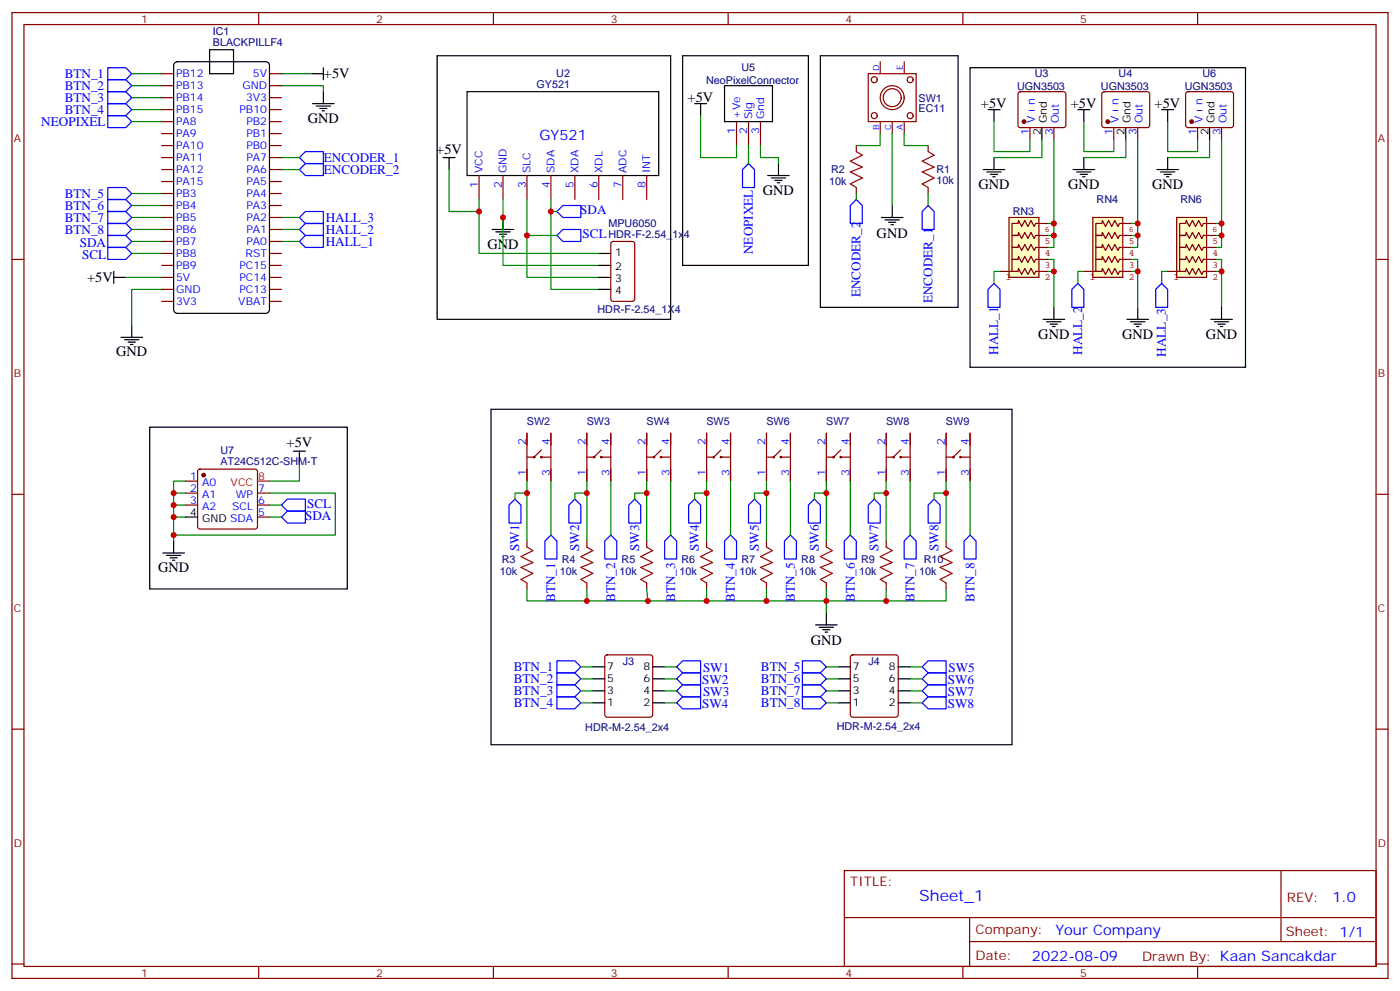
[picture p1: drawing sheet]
<svg xmlns="http://www.w3.org/2000/svg" width="412mm" height="292mm" viewBox="0 0 412 292" stroke-linecap="round" stroke-linejoin="round" font-family="sans-serif">
<g fill="none" stroke="#870000" stroke-width=".35">
<path d="M3.5 3.7h405.4v284.3h-405.4zM7.1 7.2h398.2v277.3h-398.2zM76.2 3.7v3.5M145.3 3.7v3.5M214.5 3.7v3.5M259.3 18.2v3.5M266.3 18.2v3.5M283.6 3.7v3.5M352.8 3.7v3.5M217 35.8v7.1M220.5 35.8v7.1M224 35.8v7.1"/>
<path d="M255.8 21.7h14.1v14.1h-14.1zM259.3 35.8v3.5M262.8 35.8v3.5M266.3 35.8v3.5M300.1 27.2l.5-.2h12.7l.5 .2 .2 .5-.1 9.4-.6 .5-13-.1-.4-.6v-9.2zM303.4 37.6v3.5M310.4 37.6v3.5M324.8 27.2l.5-.2h12.7l.5 .2 .2 .5-.1 9.4-.6 .5-13-.1-.4-.6v-9.2zM328.1 37.6v3.5M335.1 37.6v3.5M252.2 42.9v1.7M252.2 55.2v1.8"/>
<path d="M273.4 42.9v1.7M273.4 55.2v1.8M3.5 76.4h3.6M405.3 76.4h3.6M155.2 127.5v14.1M155.2 134.6h1.8M159.5 132.5l-2.2 2.1M159.8 134.6h2.5M162.3 127.5v14.1M172.9 134.6h1.7M172.9 127.5v14.1M177.1 132.5l-2.1 2.1"/>
<path d="M177.4 134.6h2.5M179.9 127.5v14.1M190.5 134.6h1.8M190.5 127.5v14.1M194.7 132.5l-2.1 2.1M195.1 134.6h2.5M197.6 127.5v14.1M208.1 134.6h1.8M208.1 127.5v14.1M212.4 132.5l-2.1 2.1M212.7 134.6h2.5M215.2 127.5v14.1"/>
<path d="M225.8 134.6h1.7M225.8 127.5v14.1M230 132.5l-2.1 2.1M230.4 134.6h2.4M232.8 127.5v14.1M243.4 134.6h1.8M243.4 127.5v14.1M247.6 132.5l-2.1 2.1M248 134.6h2.5M250.5 127.5v14.1M261.1 134.6h1.7M261.1 127.5v14.1"/>
<path d="M265.3 132.5l-2.1 2.1M265.6 134.6h2.5M268.1 127.5v14.1M278.7 134.6h1.8M278.7 127.5v14.1M282.9 132.5l-2.1 2.1M283.3 134.6h2.5M285.8 127.5v14.1M3.5 145.5h3.6M155.2 159.3v1.7M172.9 159.3v1.7M190.5 159.3v1.7"/>
<path d="M208.1 159.3v1.7M225.8 159.3v1.7M243.4 159.3v1.7M261.1 159.3v1.7M278.7 159.3v1.7M405.3 145.5h3.6M155.2 171.6v1.8M172.9 171.6v1.8M190.5 171.6v1.8M208.1 171.6v1.8M225.8 171.6v1.8M243.4 171.6v1.8"/>
<path d="M261.1 171.6v1.8M278.7 171.6v1.8M3.5 214.7h3.6M405.3 214.7h3.6M248.7 256.3h156.6v28.2h-156.6zM377.3 256.3v20.9M248.7 270.1h156.5M285.6 277.2h119.6M285.6 270.1v14.2M3.5 283.8h3.6M76.2 284.5v3.5M145.3 284.5v3.5"/>
<path d="M214.5 284.5v3.5M283.6 284.5v3.5M352.8 284.5v3.5M405.3 283.8h3.6"/>
<circle cx="257.5" cy="34" r=".88"/>
<circle cx="257.5" cy="23.5" r=".88"/>
<circle cx="262.8" cy="28.8" r="3.5"/>
<circle cx="262.8" cy="28.8" r="2.65"/>
<circle cx="268.1" cy="34" r=".88"/>
<circle cx="268.1" cy="23.5" r=".88"/>
<circle cx="157.3" cy="134.6" r=".22"/>
<circle cx="159.5" cy="134.6" r=".22"/>
<circle cx="175" cy="134.6" r=".22"/>
<circle cx="177.1" cy="134.6" r=".22"/>
<circle cx="192.6" cy="134.6" r=".22"/>
<circle cx="194.7" cy="134.6" r=".22"/>
<circle cx="210.3" cy="134.6" r=".22"/>
<circle cx="212.4" cy="134.6" r=".22"/>
<circle cx="227.9" cy="134.6" r=".22"/>
<circle cx="230" cy="134.6" r=".22"/>
<circle cx="245.5" cy="134.6" r=".22"/>
<circle cx="247.7" cy="134.6" r=".22"/>
<circle cx="263.2" cy="134.6" r=".22"/>
<circle cx="265.3" cy="134.6" r=".22"/>
<circle cx="280.8" cy="134.6" r=".22"/>
<circle cx="282.9" cy="134.6" r=".22"/>
</g>
<g fill="none" stroke="#000" stroke-width=".35">
<path d="M95.2 19.9v3.6M201.1 16.4h37v61.7h-37zM241.7 16.4h40.5v74.1h-40.5zM285.8 19.9h81.1v88.2h-81.1zM91.7 21.7h3.5M92.1 30.5h6.3M93.1 31.2h4.3M94.2 31.9h2.1M94.9 32.6h.7M95.2 27v3.5M204.6 30.5h3.5M206.4 30.5v3.5"/>
<path d="M213.4 25.2h14.1v10.6h-14.1zM291 32.3h3.6M292.8 32.3v3.5M306.9 37.6v3.5M317.5 32.3h3.5M319.3 32.3v3.5M331.6 37.6v3.5M130.5 46.4h3.6M132.3 46.4v3.5M226.1 51.7h6.4M227.2 52.4h4.2M228.2 53.1h2.2"/>
<path d="M229 53.8h.7M229.3 48.2v3.5M289.6 49.9h6.4M290.7 50.6h4.2M291.7 51.3h2.2M292.5 52h.7M292.8 46.4v3.5M316.1 49.9h6.3M317.1 50.6h4.3M318.2 51.3h2.1M318.9 52h.7M319.3 46.4v3.5"/>
<path d="M33.5 79.9v3.5M145 67.6h6.3M146 68.3h4.3M147.1 69h2.1M147.8 69.7h.7M148.2 64v3.6M259.6 64h6.4M260.7 64.7h4.2M261.8 65.4h2.1M262.5 66.1h.7M262.8 60.5v3.5M33.5 81.7h3.5"/>
<path d="M35.6 99.3h6.4M38.8 95.8v3.5M36.7 100h4.2M37.7 100.7h2.2M38.5 101.4h.7M144.6 120.5h153.5v98.8h-153.5z"/>
</g>
<g fill="none" stroke="#008700" stroke-width=".35">
<path d="M38.8 21.7h8.8M38.8 35.8h8.8M38.8 25.2h8.8M38.8 28.8h8.8M38.8 32.3h8.8M82.9 25.2h12.3v1.8M82.9 21.7h8.8M206.4 34v12.4h10.6v-3.5M259.3 39.3v3.6h-7.1M262.8 39.3v21.2M266.3 39.3v3.6h7.1M292.8 35.8v8.8h10.6v-3.5"/>
<path d="M319.3 35.8v8.8h8.8v-3.5M38.8 57h8.8M82.9 46.4h5.3M82.9 49.9h5.3M220.5 42.9v5.3M224 42.9v3.5h5.3v1.8M252.2 57v1.7M273.4 57v3.5M306.9 41.1v5.3h-14.1M331.6 41.1v5.3h-12.3M38.8 71.1h8.8M38.8 74.6h8.8"/>
<path d="M38.8 67.6h8.8M38.8 60.5h8.8M38.8 64h8.8M82.9 71.1h5.3M82.9 67.6h5.3M37 81.7h10.6M47.6 85.2h-8.8v10.6M155.2 141.6v17.7M172.9 141.6v17.7M190.5 141.6v17.7M208.1 141.6v17.7M225.8 141.6v17.7"/>
<path d="M278.7 141.6v17.7M155.2 173.4v3.5h123.5v-3.5M172.9 173.4v3.5M190.5 173.4l.4 3.5M208.1 173.4v3.5M225.8 173.4v3.5M243.4 173.4v3.5M261.1 173.4v3.5"/>
</g>
<g fill="none" stroke="#00f" stroke-width=".35">
<path d="M31.7 19.9h5.3l1.8 1.8-1.8 1.8h-5.3zM31.7 34h5.3l1.8 1.8-1.8 1.8h-5.3zM31.7 23.5h5.3l1.8 1.7-1.8 1.8h-5.3zM31.7 27h5.3l1.8 1.8-1.8 1.7h-5.3zM31.7 30.5h5.3l1.8 1.8-1.8 1.7h-5.3zM31.7 55.2h5.3l1.8 1.8-1.8 1.7h-5.3zM31.7 58.7h5.3l1.8 1.8-1.8 1.8h-5.3zM88.2 49.9l1.8-1.7h5.2v3.5h-5.2zM88.2 46.4l1.8-1.8h5.2v3.6h-5.2zM220.5 48.2l1.7 1.7v5.3h-3.5v-5.3zM252.2 58.7l1.8 1.8v5.3h-3.5v-5.3zM31.7 69.3h5.3l1.8 1.8-1.8 1.7h-5.3z"/>
<path d="M31.7 72.8h5.3l1.8 1.8-1.8 1.8h-5.3zM31.7 62.3h5.3l1.8 1.7-1.8 1.8h-5.3zM31.7 65.8h5.3l1.8 1.8-1.8 1.7h-5.3zM88.2 67.6l1.8-1.8h5.2v3.5h-5.2zM90 69.3h5.2v3.5h-5.2l-1.8-1.7zM164 62.3l1.8-1.8h5.3v3.5h-5.3zM164 69.3l1.8-1.7h5.3v3.5h-5.3zM271.6 62.3l1.8-1.8 1.8 1.8v5.3h-3.6zM292.8 83.4l1.8 1.8v5.3h-3.6v-5.3zM317.5 83.4l1.8 1.8v5.3h-3.6v-5.3z"/>
</g>
<g fill="#870000" stroke="#870000" stroke-width=".35">
<circle cx="301.6" cy="35.8" r=".53"/>
<circle cx="326.3" cy="35.8" r=".53"/>
</g>
<path d="M252.2 44.6l1.8 1.1-3.5 1.7 3.5 1.8-3.5 1.4 3.5 1.8-3.5 1.8 1.7 1M273.4 44.6l1.8 1.1-3.6 1.7 3.6 1.8-3.6 1.4 3.6 1.8-3.6 1.8 1.8 1M155.2 161l1.8 1.1-3.5 1.8 3.5 1.7-3.5 1.4 3.5 1.8-3.5 1.8 1.7 1M172.9 161l1.7 1.1-3.5 1.8 3.5 1.7-3.5 1.4 3.5 1.8-3.5 1.8 1.8 1M190.5 161l1.8 1.1-3.6 1.8 3.6 1.7-3.6 1.4 3.6 1.8-3.6 1.8 1.8 1M208.1 161l1.8 1.1-3.5 1.8 3.5 1.7-3.5 1.4 3.5 1.8-3.5 1.8 1.7 1M225.8 161l1.7 1.1-3.5 1.8 3.5 1.7-3.5 1.4 3.5 1.8-3.5 1.8 1.8 1M243.4 161l1.8 1.1-3.5 1.8 3.5 1.7-3.5 1.4 3.5 1.8-3.5 1.8 1.7 1M261.1 161l1.7 1.1-3.5 1.8 3.5 1.7-3.5 1.4 3.5 1.8-3.5 1.8 1.8 1M278.7 161l1.8 1.1-3.6 1.8 3.6 1.7-3.6 1.4 3.6 1.8-3.6 1.8 1.8 1" fill="none" stroke="#a10000" stroke-width=".35"/>
<g fill="#850000" stroke="#850000" stroke-width=".35">
<circle cx="298.5" cy="79.9" r=".35"/>
<circle cx="298.5" cy="76.4" r=".35"/>
<circle cx="298.5" cy="72.8" r=".35"/>
</g>
<path d="M297.2 64h8.8v17.7h-8.8z" fill="#ffffc2" stroke="#850000" stroke-width=".35"/>
<path d="M294.6 79.9h3.5M299.9 76.4h-1.8v3.5h1.8l.1-.9 1 1.8 .9-1.8 .9 1.8 .9-1.8 .9 1.8 .5-.9h3.6M299.9 76.4l.1-.9 1 1.8 .9-1.8 .9 1.8 .9-1.8 .9 1.8 .5-.9h3.6M299.9 72.8l.1-.8 1 1.7 .9-1.7 .9 1.7 .9-1.7 .9 1.7 .5-.9h3.6M299.9 69.3l.1-.9 1 1.8 .9-1.8 .9 1.8 .9-1.8 .9 1.8 .5-.9h3.6M299.9 72.8h-1.8v3.6h1.8M299.9 69.3h-1.8v3.5h1.8M308.7 65.8h-3.6l-.5 .9-.9-1.8-.9 1.8-.9-1.8-.9 1.8-1-1.8-.1 .9h-1.8v3.5h1.8" fill="none" stroke="#850000" stroke-width=".35"/>
<g fill="#850000" stroke="#850000" stroke-width=".35">
<circle cx="323.1" cy="79.9" r=".35"/>
<circle cx="323.1" cy="76.4" r=".35"/>
<circle cx="323.1" cy="72.8" r=".35"/>
</g>
<path d="M321.9 64h8.8v17.7h-8.8z" fill="#ffffc2" stroke="#850000" stroke-width=".35"/>
<path d="M319.3 79.9h3.5M324.6 76.4h-1.8v3.5h1.8l.1-.9 .9 1.8 1-1.8 .9 1.8 .9-1.8 .9 1.8 .5-.9h3.6M324.6 76.4l.1-.9 .9 1.8 1-1.8 .9 1.8 .9-1.8 .9 1.8 .5-.9h3.6M324.6 72.8l.1-.8 .9 1.7 1-1.7 .9 1.7 .9-1.7 .9 1.7 .5-.9h3.6M324.6 69.3l.1-.9 .9 1.8 1-1.8 .9 1.8 .9-1.8 .9 1.8 .5-.9h3.6M324.6 72.8h-1.8v3.6h1.8M324.6 69.3h-1.8v3.5h1.8M333.4 65.8h-3.6l-.5 .9-.9-1.8-.9 1.8-.9-1.8-1 1.8-.9-1.8-.1 .9h-1.8v3.5h1.8" fill="none" stroke="#850000" stroke-width=".35"/>
<g fill="none" stroke="#008700" stroke-width=".35">
<path d="M310.4 41.1v24.7M335.1 41.1v24.7M359.8 41.1v24.7M82.9 64h5.3M294.6 79.9h-1.8v3.5M308.7 65.8h1.7v7h-1.7M308.7 76.4h1.7v3.5h-1.7M308.7 69.3h1.7M310.4 79.9v10.6M319.3 79.9h-1.8v3.5M333.4 65.8h1.7v7h-1.7M333.4 76.4h1.7v3.5h-1.7"/>
<path d="M333.4 69.3h1.7M335.1 79.9v10.6M344 79.9h-1.8v3.5M358.1 76.4h1.7v3.5h-1.7M358.1 65.8h1.7v7h-1.7M358.1 69.3h1.7M359.8 79.9v10.6"/>
</g>
<g fill="none" stroke="#000" stroke-width=".35">
<path d="M307.3 94h6.3M308.3 94.7h4.3M309.4 95.4h2.1M310.1 96.1h.7M310.4 90.5v3.5M332 94h6.3M333 94.7h4.3M334.1 95.4h2.1M334.8 96.1h.7M335.1 90.5v3.5M356.7 94h6.3M357.7 94.7h4.2"/>
<path d="M358.8 95.4h2.1M359.5 96.1h.7M359.8 90.5v3.5"/>
</g>
<path d="M88.2 64l1.8-1.7h5.2v3.5h-5.2z" fill="none" stroke="#00f" stroke-width=".35"/>
<g fill="#850000" stroke="#850000" stroke-width=".35">
<circle cx="347.8" cy="79.9" r=".35"/>
<circle cx="347.8" cy="76.4" r=".35"/>
<circle cx="347.8" cy="72.8" r=".35"/>
</g>
<path d="M346.6 64h8.8v17.7h-8.8z" fill="#ffffc2" stroke="#850000" stroke-width=".35"/>
<path d="M344 79.9h3.5M349.2 76.4h-1.7v3.5h1.7l.2-.9 .9 1.8 1-1.8 .9 1.8 .9-1.8 .9 1.8 .5-.9h3.6M349.2 76.4l.2-.9 .9 1.8 1-1.8 .9 1.8 .9-1.8 .9 1.8 .5-.9h3.6M349.2 72.8l.2-.8 .9 1.7 1-1.7 .9 1.7 .9-1.7 .9 1.7 .5-.9h3.6M349.2 69.3l.2-.9 .9 1.8 1-1.8 .9 1.8 .9-1.8 .9 1.8 .5-.9h3.6M349.2 72.8h-1.7v3.6h1.7M349.2 69.3h-1.7v3.5h1.7M358.1 65.8h-3.6l-.5 .9-.9-1.8-.9 1.8-.9-1.8-1 1.8-.9-1.8-.2 .9h-1.7v3.5h1.7" fill="none" stroke="#850000" stroke-width=".35"/>
<g fill="none" stroke="#00f" stroke-width=".35">
<path d="M342.2 83.4l1.8 1.8v5.3h-3.6v-5.3zM82.9 148.7l1.8-1.8h5.3v3.6h-5.3zM82.9 152.2l1.8-1.7h5.3v3.5h-5.3zM151.7 146.9l1.8 1.8v5.3h-3.6v-5.3zM162.3 157.5l1.7 1.8v5.3h-3.5v-5.3zM169.3 146.9l1.8 1.8v5.3h-3.5v-5.3zM179.9 157.5l1.8 1.8v5.3h-3.5v-5.3zM187 146.9l1.7 1.8v5.3h-3.5v-5.3zM197.6 157.5l1.7 1.8v5.3h-3.5v-5.3zM204.6 146.9l1.8 1.8v5.3h-3.6v-5.3zM215.2 157.5l1.8 1.8v5.3h-3.6v-5.3zM222.2 146.9l1.8 1.8v5.3h-3.5v-5.3z"/>
<path d="M232.8 157.5l1.8 1.8v5.3h-3.5v-5.3zM239.9 146.9l1.8 1.8v5.3h-3.6v-5.3zM250.5 157.5l1.7 1.8v5.3h-3.5v-5.3zM255.8 148.7l1.7-1.8 1.8 1.8v5.3h-3.5zM268.1 157.5l1.8 1.8v5.3h-3.6v-5.3zM275.2 146.9l1.7 1.8v5.3h-3.5v-5.3zM285.8 157.5l1.7 1.8v5.3h-3.5v-5.3zM164 194.6h5.3l1.8 1.7-1.8 1.8h-5.3zM164 198.1h5.3l1.8 1.7-1.8 1.8h-5.3zM201.1 194.6h5.3v3.5h-5.3l-1.8-1.8zM201.1 198.1h5.3v3.5h-5.3l-1.8-1.8zM236.4 194.6h5.3l1.7 1.7-1.7 1.8h-5.3z"/>
<path d="M236.4 198.1h5.3l1.7 1.7-1.7 1.8h-5.3zM271.6 196.3l1.8-1.7h5.3v3.5h-5.3zM273.4 198.1h5.3v3.5h-5.3l-1.8-1.8zM164 201.6h5.3l1.8 1.8-1.8 1.7h-5.3zM164 205.1h5.3l1.8 1.8-1.8 1.8h-5.3zM199.3 206.9l1.8-1.8h5.3v3.6h-5.3zM201.1 201.6h5.3v3.5h-5.3l-1.8-1.7zM236.4 201.6h5.3l1.7 1.8-1.7 1.7h-5.3zM236.4 205.1h5.3l1.7 1.8-1.7 1.8h-5.3zM271.6 203.4l1.8-1.8h5.3v3.5h-5.3zM271.6 206.9l1.8-1.8h5.3v3.6h-5.3z"/>
</g>
<g fill="none" stroke="#008700" stroke-width=".35">
<path d="M344 35.8v8.8h8.8v-3.5M132.3 49.9v12.4h8.8v-3.6M148.2 58.7v19.4h28.2M155.2 58.7v23h21.2M162.3 58.7v26.5h14.1M356.3 41.1v5.3h-12.3M141.1 62.3v12.3h35.3M155.2 69.3h8.8M162.3 62.3h1.7M88.2 136.3v5.3h-8.8M51.2 148.7h3.5M51.2 145.2h3.5"/>
<path d="M54.7 152.2h-3.5v7.1M54.7 141.6h-3.5v10.6M79.4 145.2h19.4v12.3h-47.6M79.4 152.2h3.5M79.4 148.7h3.5M155.2 145.2h-3.5v1.7M162.3 141.6v15.9M172.9 145.2h-3.6v1.7M179.9 141.6v15.9M190.5 145.2h-3.5v1.7M197.6 141.6v15.9M208.1 145.2h-3.5v1.7"/>
<path d="M215.2 141.6v15.9M225.8 145.2h-3.6v1.7M232.8 141.6v15.9M243.4 145.2h-3.5v1.7M243.4 141.6v17.7M250.5 141.6v15.9M261.1 145.2h-3.6v1.7M261.1 141.6v17.7M268.1 141.6v15.9M278.7 145.2h-3.5v1.7M285.8 141.6v15.9M243.4 176.9v3.5"/>
<path d="M171.1 199.8h3.5M171.1 196.3h3.5M195.8 199.8h3.5M195.8 196.3h3.5M243.4 199.8h3.5M243.4 196.3h3.5M268.1 199.8h3.5M268.1 196.3h3.5M171.1 206.9h3.5M171.1 203.4h3.5M195.8 206.9h3.5M195.8 203.4h3.5"/>
<path d="M243.4 206.9h3.5M243.4 203.4h3.5M268.1 206.9h3.5M268.1 203.4h3.5"/>
</g>
<g fill="none" stroke="#000" stroke-width=".35">
<path d="M51.4 18.6l.8-.4h26.1l.6 .2 .4 .5 .1 72.3-.3 .6-.5 .4-26.4 .1-.6-.3-.4-.5v-72.3zM61.7 14.6h7.1v7.1h-7.1zM128.8 16.4h68.8v77.6h-68.8zM137.6 27h56.4v24.7h-56.4zM342.2 32.3h3.5M344 32.3v3.5M356.3 37.6v3.5M340.8 49.9h6.3M341.8 50.6h4.3M342.9 51.3h2.1M343.6 52h.7M344 46.4v3.5"/>
<path d="M176.4 74.6h3.5M176.4 78.1h3.5M176.4 81.7h3.5M176.4 85.2h3.5M44.1 125.8h58.2v47.6h-58.2zM86.4 132.8h3.6M88.2 132.8v3.5M51.2 159.3v3.5M54.7 152.2h3.5M48 162.8h6.3M49 163.5h4.3M50.1 164.2h2.1"/>
<path d="M50.8 164.9h.7M174.6 199.8h3.6M174.6 196.3h3.6M192.3 199.8h3.5M192.3 196.3h3.5M240.2 184h6.4M241.3 184.7h4.2M242.4 185.4h2.1M243.1 186.1h.7M243.4 180.4v3.6M246.9 199.8h3.6M246.9 196.3h3.6"/>
<path d="M264.6 199.8h3.5M264.6 196.3h3.5M174.6 206.9h3.6M174.6 203.4h3.6M192.3 206.9h3.5M192.3 203.4h3.5M246.9 206.9h3.6M246.9 203.4h3.6M264.6 206.9h3.5M264.6 203.4h3.5"/>
</g>
<g fill="none" stroke="#870000" stroke-width=".35">
<path d="M47.6 39.3h3.6M47.6 35.8h3.6M47.6 32.3h3.6M47.6 28.8h3.6M47.6 25.2h3.6M47.6 21.7h3.6M79.4 39.3h3.5M79.4 35.8h3.5M79.4 32.3h3.5M79.4 28.8h3.5M79.4 25.2h3.5M79.4 21.7h3.5"/>
<path d="M349.5 27.2l.5-.2h12.7l.5 .2 .2 .5-.1 9.4-.6 .5-13-.1-.5-.6v-9.2zM352.8 37.6v3.5M359.8 37.6v3.5M47.6 57h3.6M47.6 53.4h3.6M47.6 49.9h3.6M47.6 46.4h3.6M47.6 42.9h3.6M79.4 57h3.5M79.4 53.4h3.5M79.4 49.9h3.5M79.4 46.4h3.5"/>
<path d="M79.4 42.9h3.5M141.1 51.7v7M148.2 51.7v7M155.2 51.7v7M162.3 51.7v7M169.3 51.7v7M176.4 51.7v7M183.4 51.7v7M190.5 51.7v7M47.6 78.1h3.6M47.6 71.1h3.6M47.6 67.6h3.6"/>
<path d="M47.6 64h3.6M47.6 60.5h3.6M47.6 74.6h3.6M79.4 78.1h3.5M79.4 71.1h3.5M79.4 67.6h3.5M79.4 64h3.5M79.4 60.5h3.5M79.4 74.6h3.5M180.2 71.3l.4-.2h5.7l.6 .4 .1 16.5-.5 .7h-5.9l-.6-.4-.1-16.5zM47.6 88.7h3.6M47.6 85.2h3.6"/>
<path d="M47.6 81.7h3.6M79.4 88.7h3.5M79.4 85.2h3.5M79.4 81.7h3.5M58.4 138.3l.5-.2h16.2l.5 .2 .2 .5v16.2l-.2 .5-.5 .3h-16.2l-.5-.3-.2-.5v-16.2zM54.7 141.6h3.5M54.7 145.2h3.5M54.7 148.7h3.5M75.8 145.2h3.6M75.8 148.7h3.6M75.8 152.2h3.6M178.4 193l.5-.2h12.7l.5 .2 .2 .5v16.9l-.3 .5-.4 .2h-12.7l-.5-.2-.2-.5v-16.9z"/>
<path d="M250.7 193l.5-.2h12.7l.5 .2 .2 .5v16.9l-.3 .5-.4 .2h-12.7l-.5-.2-.2-.5v-16.9z"/>
</g>
<g fill="#870000" stroke="#870000" stroke-width=".35">
<circle cx="351" cy="35.8" r=".53"/>
<circle cx="60" cy="139.9" r=".53"/>
</g>
<path d="M75.8 141.6h3.6" fill="none" stroke="#f00" stroke-width=".35"/>
<g fill="#c00">
<circle cx="310.4" cy="69.3" r=".88"/>
<circle cx="310.4" cy="79.9" r=".88"/>
<circle cx="310.4" cy="65.8" r=".88"/>
<circle cx="335.1" cy="69.3" r=".88"/>
<circle cx="335.1" cy="79.9" r=".88"/>
<circle cx="335.1" cy="65.8" r=".88"/>
<circle cx="359.8" cy="65.8" r=".88"/>
<circle cx="359.8" cy="79.9" r=".88"/>
<circle cx="359.8" cy="69.3" r=".88"/>
<circle cx="51.2" cy="152.2" r=".88"/>
<circle cx="51.2" cy="145.2" r=".88"/>
<circle cx="51.2" cy="148.7" r=".88"/>
<circle cx="51.2" cy="157.5" r=".88"/>
<circle cx="141.1" cy="62.3" r=".88"/>
<circle cx="148.2" cy="64" r=".88"/>
<circle cx="172.9" cy="176.9" r=".88"/>
<circle cx="190.9" cy="176.9" r=".88"/>
<circle cx="208.1" cy="176.9" r=".88"/>
<circle cx="225.8" cy="176.9" r=".88"/>
<circle cx="243.4" cy="176.9" r=".88"/>
<circle cx="261.1" cy="176.9" r=".88"/>
<circle cx="155.2" cy="69.3" r=".88"/>
<circle cx="162.3" cy="62.3" r=".88"/>
<circle cx="155.2" cy="145.2" r=".88"/>
<circle cx="172.9" cy="145.2" r=".88"/>
<circle cx="190.5" cy="145.2" r=".88"/>
<circle cx="208.1" cy="145.2" r=".88"/>
<circle cx="225.8" cy="145.2" r=".88"/>
<circle cx="243.4" cy="145.2" r=".88"/>
<circle cx="261.1" cy="145.2" r=".88"/>
<circle cx="278.7" cy="145.2" r=".88"/>
</g>
<text font-size="4.6" fill="#00f" x="270.8" y="265.3">Sheet_1</text>
<g font-size="4.2">
<text x="95.4" y="23.1">+5V</text>
<text x="202.5" y="30.2">+5V</text>
<text x="289" y="31.9">+5V</text>
<text x="315.4" y="31.9">+5V</text>
<text x="340.1" y="31.9">+5V</text>
<text x="90.7" y="36.2">GND</text>
<text x="128.5" y="45.3">+5V</text>
<text x="224.7" y="57.3">GND</text>
<text x="288.2" y="55.6">GND</text>
<text x="314.7" y="55.6">GND</text>
<text x="339.4" y="55.6">GND</text>
<text x="258.2" y="70">GND</text>
<text x="143.6" y="73.2">GND</text>
<text x="25.7" y="83.1">+5V</text>
<text x="305.9" y="99.7">GND</text>
<text x="330.6" y="99.7">GND</text>
<text x="355.2" y="99.7">GND</text>
<text x="34.2" y="105">GND</text>
<text x="84.4" y="131.7">+5V</text>
<text x="46.6" y="168.5">GND</text>
<text x="238.8" y="190">GND</text>
</g>
<g font-size="4.2" fill="#00f">
<text x="158.9" y="41.1">GY521</text>
<text x="392.5" y="265.6">1.0</text>
<text x="310.9" y="275.1">Your Company</text>
<text x="304" y="282.9">2022-08-09</text>
</g>
<g font-size="3.9" fill="#00f">
<text x="19.1" y="23">BTN_1</text>
<text x="19.1" y="26.5">BTN_2</text>
<text x="19.1" y="33.6">BTN_4</text>
<text x="19.1" y="30.1">BTN_3</text>
<text x="12.2" y="37">NEOPIXEL</text>
<text x="95.4" y="47.6">ENCODER_1</text>
<text x="95.4" y="51.2">ENCODER_2</text>
<text x="19.1" y="58.3">BTN_5</text>
<text x="19.1" y="65.3">BTN_7</text>
<text x="19.1" y="61.8">BTN_6</text>
<text x="96" y="65.3">HALL_3</text>
<text x="170.9" y="63">SDA</text>
<text x="19.1" y="68.9">BTN_8</text>
<text x="96" y="68.9">HALL_2</text>
<text x="171.6" y="70.1">SCL</text>
<text x="23.5" y="72.8">SDA</text>
<text x="24.2" y="76.4">SCL</text>
<text x="96" y="72.4">HALL_1</text>
<text x="221.7" y="74.8" transform="rotate(-90 221.7 74.8)">NEOPIXEL</text>
<text x="253.5" y="87.5" transform="rotate(-90 253.5 87.5)">ENCODER_2</text>
<text x="274.6" y="89.2" transform="rotate(-90 274.6 89.2)">ENCODER_1</text>
<text x="294" y="104.4" transform="rotate(-90 294 104.4)">HALL_1</text>
<text x="318.7" y="104.4" transform="rotate(-90 318.7 104.4)">HALL_2</text>
<text x="343.4" y="105" transform="rotate(-90 343.4 105)">HALL_3</text>
<text x="90.5" y="149.5">SCL</text>
<text x="89.9" y="153">SDA</text>
<text x="153" y="162.2" transform="rotate(-90 153 162.2)">SW1</text>
<text x="170.6" y="162.2" transform="rotate(-90 170.6 162.2)">SW2</text>
<text x="188.2" y="162.2" transform="rotate(-90 188.2 162.2)">SW3</text>
<text x="205.9" y="162.2" transform="rotate(-90 205.9 162.2)">SW4</text>
<text x="223.5" y="162.2" transform="rotate(-90 223.5 162.2)">SW5</text>
<text x="241.2" y="162.2" transform="rotate(-90 241.2 162.2)">SW6</text>
<text x="258.8" y="162.2" transform="rotate(-90 258.8 162.2)">SW7</text>
<text x="276.4" y="162.2" transform="rotate(-90 276.4 162.2)">SW8</text>
<text x="163.6" y="177.3" transform="rotate(-90 163.6 177.3)">BTN_1</text>
<text x="181.2" y="177.3" transform="rotate(-90 181.2 177.3)">BTN_2</text>
<text x="198.9" y="177.3" transform="rotate(-90 198.9 177.3)">BTN_3</text>
<text x="216.5" y="177.3" transform="rotate(-90 216.5 177.3)">BTN_4</text>
<text x="234.1" y="177.3" transform="rotate(-90 234.1 177.3)">BTN_5</text>
<text x="251.8" y="177.3" transform="rotate(-90 251.8 177.3)">BTN_6</text>
<text x="269.4" y="177.3" transform="rotate(-90 269.4 177.3)">BTN_7</text>
<text x="287.1" y="177.3" transform="rotate(-90 287.1 177.3)">BTN_8</text>
<text x="151.4" y="197.6">BTN_1</text>
<text x="207.1" y="197.9">SW1</text>
<text x="224.1" y="197.5">BTN_5</text>
<text x="279.4" y="197.9">SW5</text>
<text x="151.4" y="201.2">BTN_2</text>
<text x="206.9" y="201.5">SW2</text>
<text x="224.1" y="201">BTN_6</text>
<text x="279.2" y="201.5">SW6</text>
<text x="151.4" y="204.7">BTN_3</text>
<text x="151.4" y="208.2">BTN_4</text>
<text x="206.9" y="208.5">SW4</text>
<text x="207.1" y="205">SW3</text>
<text x="224.1" y="204.6">BTN_7</text>
<text x="224.1" y="208.1">BTN_8</text>
<text x="279.2" y="205">SW7</text>
<text x="279.2" y="208.5">SW8</text>
</g>
<g font-size="3.9" fill="#800">
<text x="250.5" y="260.9">TITLE:</text>
<text x="379.1" y="265.6">REV:</text>
<text x="287.4" y="275.1">Company:</text>
<text x="378.7" y="275.7">Sheet: 1/1</text>
<text x="287.4" y="282.8">Date:</text>
<text x="336.4" y="282.8">Drawn By: Kaan Sancakdar</text>
</g>
<g font-size="3.2" fill="#800">
<text x="41.6" y="6.7">1</text>
<text x="110.8" y="6.7">2</text>
<text x="179.9" y="6.7">3</text>
<text x="249.1" y="6.7">4</text>
<text x="318.2" y="6.7">5</text>
<text x="4.1" y="41.8">A</text>
<text x="405.9" y="41.8">A</text>
<text x="4.1" y="110.9">B</text>
<text x="405.9" y="110.9">B</text>
<text x="4.1" y="180.1">C</text>
<text x="405.9" y="180.1">C</text>
<text x="4.1" y="249.2">D</text>
<text x="405.9" y="249.2">D</text>
<text x="41.6" y="287.5">1</text>
<text x="110.8" y="287.5">2</text>
<text x="179.9" y="287.5">3</text>
<text x="249.1" y="287.5">4</text>
<text x="318.2" y="287.5">5</text>
</g>
<g font-size="3.2" fill="#000080">
<text x="62.7" y="10.4">IC1</text>
<text x="62.7" y="13.6">BLACKPILLF4</text>
<text x="163.9" y="22.8">U2</text>
<text x="218.4" y="20.9">U5</text>
<text x="304.8" y="22.8">U3</text>
<text x="329.5" y="22.8">U4</text>
<text x="354.2" y="22.8">U6</text>
<text x="158" y="25.9">GY521</text>
<text x="208" y="24.6">NeoPixelConnector</text>
<text x="270.6" y="29.9">SW1</text>
<text x="299.6" y="26.4">UGN3503</text>
<text x="324.3" y="26.4">UGN3503</text>
<text x="349" y="26.4">UGN3503</text>
<text x="270.6" y="33.1">EC11</text>
<text x="244.8" y="51">R2</text>
<text x="275.9" y="51.1">R1</text>
<text x="244.2" y="54.6">10k</text>
<text x="275.9" y="54.2">10k</text>
<text x="323" y="59.8">RN4</text>
<text x="347.7" y="59.8">RN6</text>
<text x="298.3" y="63.4">RN3</text>
<text x="179.2" y="70">HDR-F-2.54_1x4</text>
<text x="179.2" y="66.9">MPU6050</text>
<text x="176" y="92.3">HDR-F-2.54_1X4</text>
<text x="155.2" y="125.2">SW2</text>
<text x="172.8" y="125.2">SW3</text>
<text x="190.5" y="125.2">SW4</text>
<text x="208.1" y="125.2">SW5</text>
<text x="225.7" y="125.2">SW6</text>
<text x="243.4" y="125.2">SW7</text>
<text x="261" y="125.2">SW8</text>
<text x="278.7" y="125.2">SW9</text>
<text x="64.9" y="136.9">AT24C512C-SHM-T</text>
<text x="64.9" y="133.8">U7</text>
<text x="147.8" y="165.7">R3</text>
<text x="165.5" y="165.7">R4</text>
<text x="183.1" y="165.7">R5</text>
<text x="200.7" y="165.7">R6</text>
<text x="218.4" y="165.7">R7</text>
<text x="236" y="165.7">R8</text>
<text x="253.7" y="165.7">R9</text>
<text x="272.1" y="165.7">R10</text>
<text x="147.2" y="169.3">10k</text>
<text x="164.9" y="169.3">10k</text>
<text x="182.5" y="169.3">10k</text>
<text x="200.2" y="169.2">10k</text>
<text x="217.8" y="169.3">10k</text>
<text x="235.4" y="169.2">10k</text>
<text x="253.1" y="169.3">10k</text>
<text x="270.7" y="169.2">10k</text>
<text x="183.5" y="195.7">J3</text>
<text x="255.8" y="195.7">J4</text>
<text x="172.4" y="215.1">HDR-M-2.54_2x4</text>
<text x="246.5" y="215">HDR-M-2.54_2x4</text>
</g>
<g font-size="3.2" fill="#00f">
<text x="51.9" y="22.8">PB12</text>
<text x="74.5" y="22.8">5V</text>
<text x="51.9" y="29.8">PB14</text>
<text x="51.9" y="26.3">PB13</text>
<text x="71.4" y="26.3">GND</text>
<text x="72.5" y="29.8">3V3</text>
<text x="51.9" y="33.3">PB15</text>
<text x="70.5" y="33.3">PB10</text>
<text x="218" y="35.1" transform="rotate(-90 218 35.1)">+Ve</text>
<text x="221.5" y="35.1" transform="rotate(-90 221.5 35.1)">Sig</text>
<text x="225.1" y="35.1" transform="rotate(-90 225.1 35.1)">Gnd</text>
<text x="304.8" y="30.9" transform="rotate(-90 304.8 30.9)">n</text>
<text x="329.5" y="30.9" transform="rotate(-90 329.5 30.9)">n</text>
<text x="354.2" y="30.9" transform="rotate(-90 354.2 30.9)">n</text>
<text x="51.9" y="40.4">PA9</text>
<text x="51.9" y="36.9">PA8</text>
<text x="72.6" y="40.4">PB1</text>
<text x="72.6" y="36.9">PB2</text>
<text x="216.6" y="39.6" transform="rotate(-90 216.6 39.6)">1</text>
<text x="220.1" y="39.6" transform="rotate(-90 220.1 39.6)">2</text>
<text x="223.7" y="39.6" transform="rotate(-90 223.7 39.6)">3</text>
<text x="303" y="39.8" transform="rotate(-90 303 39.8)">1</text>
<text x="304.8" y="36.3" transform="rotate(-90 304.8 36.3)">V</text>
<text x="310.1" y="39.8" transform="rotate(-90 310.1 39.8)">3</text>
<text x="311.9" y="36.3" transform="rotate(-90 311.9 36.3)">Out</text>
<text x="327.7" y="39.8" transform="rotate(-90 327.7 39.8)">1</text>
<text x="329.5" y="36.3" transform="rotate(-90 329.5 36.3)">V</text>
<text x="334.8" y="39.8" transform="rotate(-90 334.8 39.8)">3</text>
<text x="336.5" y="36.3" transform="rotate(-90 336.5 36.3)">Out</text>
<text x="352.4" y="39.8" transform="rotate(-90 352.4 39.8)">1</text>
<text x="354.2" y="36.3" transform="rotate(-90 354.2 36.3)">V</text>
<text x="359.5" y="39.8" transform="rotate(-90 359.5 39.8)">3</text>
<text x="361.2" y="36.3" transform="rotate(-90 361.2 36.3)">Out</text>
<text x="51.9" y="47.4">PA11</text>
<text x="51.9" y="43.9">PA10</text>
<text x="72.6" y="43.9">PB0</text>
<text x="72.6" y="47.4">PA7</text>
<text x="51.9" y="51">PA12</text>
<text x="72.6" y="51">PA6</text>
<text x="142.2" y="51" transform="rotate(-90 142.2 51)">VCC</text>
<text x="149.2" y="51" transform="rotate(-90 149.2 51)">GND</text>
<text x="156.3" y="51" transform="rotate(-90 156.3 51)">SLC</text>
<text x="163.3" y="51" transform="rotate(-90 163.3 51)">SDA</text>
<text x="170.4" y="51" transform="rotate(-90 170.4 51)">XDA</text>
<text x="177.4" y="51" transform="rotate(-90 177.4 51)">XDL</text>
<text x="184.5" y="51" transform="rotate(-90 184.5 51)">ADC</text>
<text x="191.6" y="51" transform="rotate(-90 191.6 51)">INT</text>
<text x="51.9" y="58">PB3</text>
<text x="51.9" y="54.5">PA15</text>
<text x="72.6" y="58">PA4</text>
<text x="72.6" y="54.5">PA5</text>
<text x="140.8" y="55.5" transform="rotate(-90 140.8 55.5)">1</text>
<text x="147.8" y="55.5" transform="rotate(-90 147.8 55.5)">2</text>
<text x="154.9" y="55.5" transform="rotate(-90 154.9 55.5)">3</text>
<text x="161.9" y="55.5" transform="rotate(-90 161.9 55.5)">4</text>
<text x="169" y="55.5" transform="rotate(-90 169 55.5)">5</text>
<text x="176" y="55.5" transform="rotate(-90 176 55.5)">6</text>
<text x="183.1" y="55.5" transform="rotate(-90 183.1 55.5)">7</text>
<text x="190.1" y="55.5" transform="rotate(-90 190.1 55.5)">8</text>
<text x="51.9" y="65.1">PB5</text>
<text x="51.9" y="61.6">PB4</text>
<text x="72.6" y="65.1">PA2</text>
<text x="72.6" y="61.6">PA3</text>
<text x="51.9" y="68.6">PB6</text>
<text x="72.6" y="68.6">PA1</text>
<text x="51.9" y="75.7">PB8</text>
<text x="51.9" y="72.1">PB7</text>
<text x="72.3" y="75.7">RST</text>
<text x="72.6" y="72.1">PA0</text>
<text x="51.9" y="82.7">5V</text>
<text x="51.9" y="79.2">PB9</text>
<text x="70.5" y="82.7">PC14</text>
<text x="70.5" y="79.2">PC15</text>
<text x="51.9" y="89.8">3V3</text>
<text x="51.9" y="86.3">GND</text>
<text x="70.2" y="89.8">VBAT</text>
<text x="70.5" y="86.3">PC13</text>
<text x="154.9" y="131.1" transform="rotate(-90 154.9 131.1)">2</text>
<text x="161.9" y="131.1" transform="rotate(-90 161.9 131.1)">4</text>
<text x="172.5" y="131.1" transform="rotate(-90 172.5 131.1)">2</text>
<text x="179.6" y="131.1" transform="rotate(-90 179.6 131.1)">4</text>
<text x="190.1" y="131.1" transform="rotate(-90 190.1 131.1)">2</text>
<text x="197.2" y="131.1" transform="rotate(-90 197.2 131.1)">4</text>
<text x="207.8" y="131.1" transform="rotate(-90 207.8 131.1)">2</text>
<text x="214.8" y="131.1" transform="rotate(-90 214.8 131.1)">4</text>
<text x="225.4" y="131.1" transform="rotate(-90 225.4 131.1)">2</text>
<text x="232.5" y="131.1" transform="rotate(-90 232.5 131.1)">4</text>
<text x="243.1" y="131.1" transform="rotate(-90 243.1 131.1)">2</text>
<text x="250.1" y="131.1" transform="rotate(-90 250.1 131.1)">4</text>
<text x="260.7" y="131.1" transform="rotate(-90 260.7 131.1)">2</text>
<text x="267.8" y="131.1" transform="rotate(-90 267.8 131.1)">4</text>
<text x="278.3" y="131.1" transform="rotate(-90 278.3 131.1)">2</text>
<text x="285.4" y="131.1" transform="rotate(-90 285.4 131.1)">4</text>
<text x="56" y="141.3">1</text>
<text x="59.5" y="143.1">A0</text>
<text x="154.9" y="140.1" transform="rotate(-90 154.9 140.1)">1</text>
<text x="161.9" y="140.1" transform="rotate(-90 161.9 140.1)">3</text>
<text x="172.5" y="140.1" transform="rotate(-90 172.5 140.1)">1</text>
<text x="179.6" y="140.1" transform="rotate(-90 179.6 140.1)">3</text>
<text x="190.1" y="140.1" transform="rotate(-90 190.1 140.1)">1</text>
<text x="197.2" y="140.1" transform="rotate(-90 197.2 140.1)">3</text>
<text x="207.8" y="140.1" transform="rotate(-90 207.8 140.1)">1</text>
<text x="214.8" y="140.1" transform="rotate(-90 214.8 140.1)">3</text>
<text x="225.4" y="140.1" transform="rotate(-90 225.4 140.1)">1</text>
<text x="232.5" y="140.1" transform="rotate(-90 232.5 140.1)">3</text>
<text x="243.1" y="140.1" transform="rotate(-90 243.1 140.1)">1</text>
<text x="250.1" y="140.1" transform="rotate(-90 250.1 140.1)">3</text>
<text x="260.7" y="140.1" transform="rotate(-90 260.7 140.1)">1</text>
<text x="267.8" y="140.1" transform="rotate(-90 267.8 140.1)">3</text>
<text x="278.3" y="140.1" transform="rotate(-90 278.3 140.1)">1</text>
<text x="285.4" y="140.1" transform="rotate(-90 285.4 140.1)">3</text>
<text x="56" y="144.8">2</text>
<text x="56" y="148.3">3</text>
<text x="59.5" y="146.6">A1</text>
<text x="69.5" y="146.6">WP</text>
<text x="76" y="148.3">6</text>
<text x="76" y="144.8">7</text>
<text x="59.5" y="150.1">A2</text>
<text x="68.4" y="150.1">SCL</text>
<text x="76" y="151.9">5</text>
</g>
<g font-size="3.2">
<text x="306.6" y="39.8" transform="rotate(-90 306.6 39.8)">2</text>
<text x="308.3" y="36.3" transform="rotate(-90 308.3 36.3)">Gnd</text>
<text x="331.3" y="39.8" transform="rotate(-90 331.3 39.8)">2</text>
<text x="333" y="36.3" transform="rotate(-90 333 36.3)">Gnd</text>
<text x="356" y="39.8" transform="rotate(-90 356 39.8)">2</text>
<text x="357.7" y="36.3" transform="rotate(-90 357.7 36.3)">Gnd</text>
<text x="181.2" y="75.3">1</text>
<text x="181.2" y="79.6">2</text>
<text x="181.2" y="83.1">3</text>
<text x="181.2" y="86.6">4</text>
<text x="56" y="151.9">4</text>
<text x="59.5" y="153.6">GND SDA</text>
<text x="178.9" y="197.4">7</text>
<text x="189.5" y="197.4">8</text>
<text x="251.2" y="197.4">7</text>
<text x="261.9" y="197.4">8</text>
<text x="178.9" y="200.9">5</text>
<text x="189.5" y="200.9">6</text>
<text x="251.2" y="200.9">5</text>
<text x="261.9" y="200.9">6</text>
<text x="178.9" y="208">1</text>
<text x="178.9" y="204.4">3</text>
<text x="189.5" y="208">2</text>
<text x="189.5" y="204.4">4</text>
<text x="251.2" y="208">1</text>
<text x="251.2" y="204.4">3</text>
<text x="261.9" y="208">2</text>
<text x="261.9" y="204.4">4</text>
</g>
<g font-size="3.2" fill="#f00">
<text x="67.9" y="143.1">VCC</text>
<text x="76" y="141.3">8</text>
</g>
<g font-size="2.8" fill="#840000">
<text x="307.8" y="72">5</text>
<text x="332.5" y="72">5</text>
<text x="357.2" y="72">5</text>
<text x="307.8" y="75.5">4</text>
<text x="332.5" y="75.5">4</text>
<text x="357.2" y="75.5">4</text>
<text x="296.3" y="82.6">1</text>
<text x="307.8" y="82.6">2</text>
<text x="307.8" y="79">3</text>
<text x="321" y="82.6">1</text>
<text x="332.5" y="82.6">2</text>
<text x="332.5" y="79">3</text>
<text x="345.7" y="82.6">1</text>
<text x="357.2" y="82.6">2</text>
<text x="357.2" y="79">3</text>
</g>
<g font-size="2.5" fill="#00f">
<text x="258.9" y="21" transform="rotate(-90 258.9 21)">D</text>
<text x="266" y="20.6" transform="rotate(-90 266 20.6)">E</text>
<text x="258.9" y="38.2" transform="rotate(-90 258.9 38.2)">B</text>
<text x="262.5" y="38.2" transform="rotate(-90 262.5 38.2)">C</text>
<text x="266" y="38.2" transform="rotate(-90 266 38.2)">A</text>
</g>
<g font-size="2.5" fill="#840000">
<text x="307.8" y="68.4">6</text>
<text x="332.5" y="68.4">6</text>
<text x="357.2" y="68.4">6</text>
</g>
</svg>
